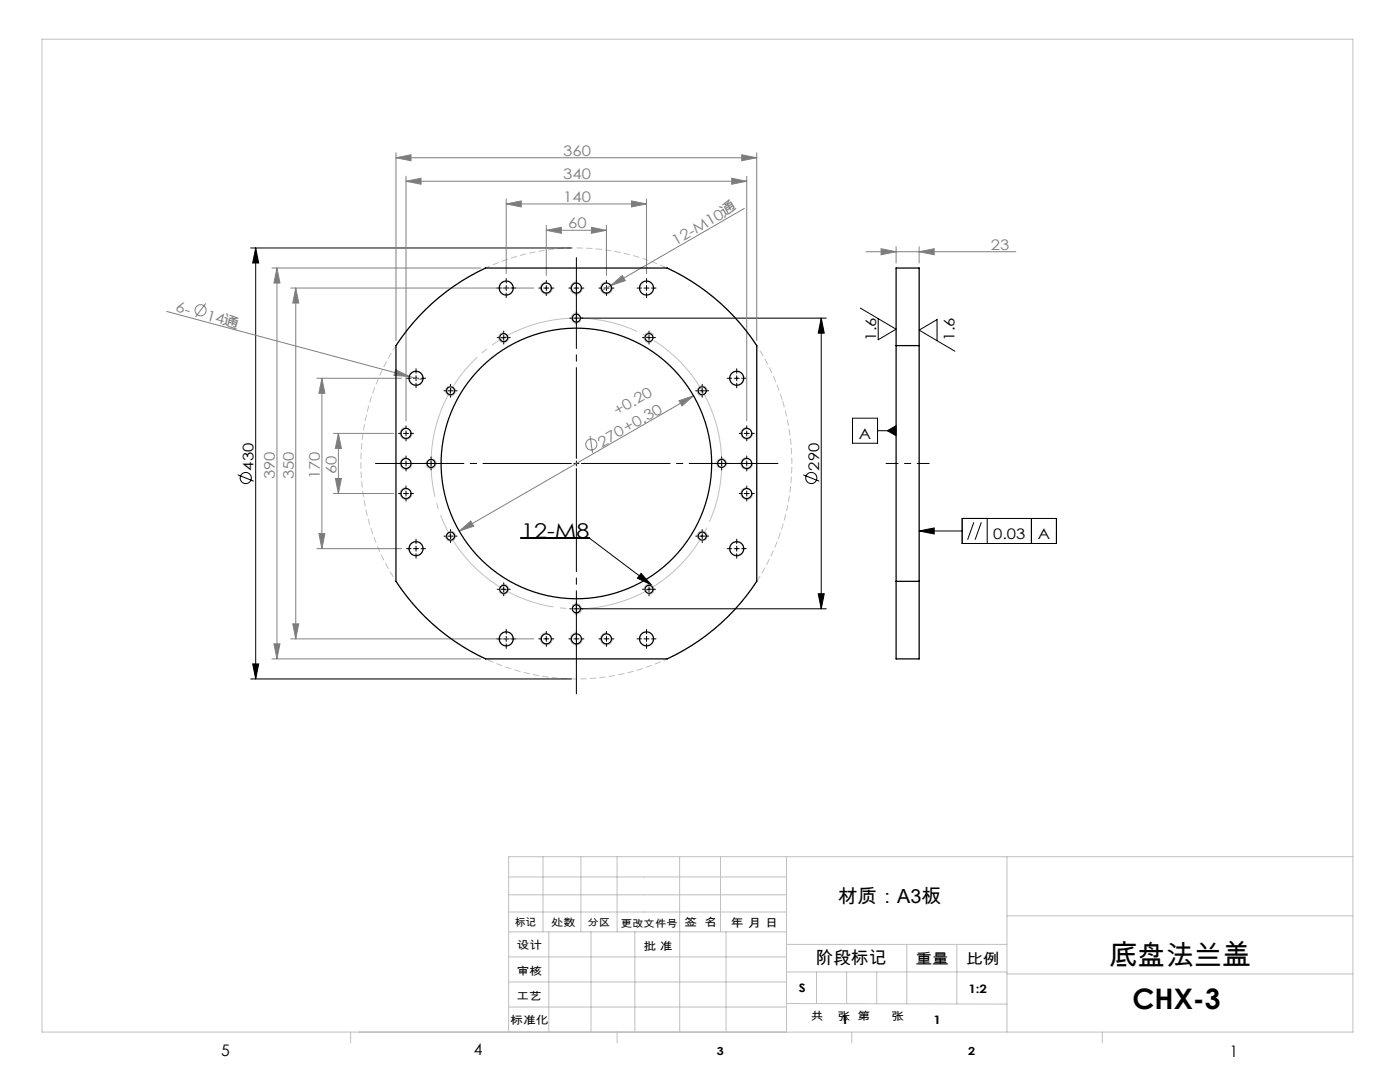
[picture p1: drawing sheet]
<svg xmlns="http://www.w3.org/2000/svg" width="279mm" height="216mm" viewBox="0 0 279 216" stroke-linecap="round" stroke-linejoin="round" font-family="sans-serif">
<g fill="none" stroke="#808080" stroke-width=".2">
<path d="M79 31.5l3-.6v1.2zM79 30.5v37.5M79 31.5h72M81 36.2l3-.6v1.2zM81 35.2v48.8M81 36.2h68M101 39.7v14.9M129 39.7v14.9M146 35.6l3 .6-3 .6zM148 30.9l3 .6-3 .6zM149 35.2v48.8M151 30.5v37.5"/>
<path d="M54.3 53.5h41.6M55.3 53.5v78M55.3 53.5l.6 3h-1.2zM58 57.5h48.5M59 57.5v70M59 57.5l.6 3h-1.2zM101 40.7l3-.6v1.2zM101 40.7h28M109 46l3-.6v1.2zM109 45v10M109 46h12M118 45.4l3 .6-3 .6z"/>
<path d="M121 45v10M121.9 57l2.3-2 .6 1zM126 40.1l3 .6-3 .6zM148.6 41.6l-28.4 16.4M172.8 50.2h29.9M175.8 49.6l3 .6-3 .6zM178.8 49.2v3.3M183.4 50.2l3-.6v1.2zM183.4 49.2v3.3M33.3 62.1l48.4 13M41.1 60.5l-2.1 2.8M63.2 75.5h16.9"/>
<path d="M64.2 75.5l.6 3h-1.2zM64.2 75.5v34M78.9 73.8l2.8 1.3-3.1-.2zM81.7 75.1l2.7 .7M135.5 80l2.9-1-2.3 2zM138.4 79l-46.8 27M66.5 86.5h12M66.5 98.5h12M66.9 95.5h1.2l-.6 3zM67.5 86.5v12M67.5 86.5l.6 3h-1.2zM117.8 87l.5 3.4"/>
<path d="M63.2 109.5h16.9M63.6 106.5h1.2l-.6 3zM91.6 106l2.3-2 .6 1zM54.3 131.5h41.6M54.7 128.5h1.2l-.6 3zM58 127.5h48.5M58.4 124.5h1.2l-.6 3z"/>
<circle cx="40" cy="61.9" r="1.11"/>
<circle cx="118" cy="88.7" r="1.11"/>
</g>
<g fill="none" stroke="#000" stroke-width=".2">
<path d="M50 49.5h64M51 49.5v86M51 49.5l.6 3h-1.2zM100.5 57.5h1M101 57v1M108.5 57.5h1M109 57v1M114.5 57.5h1M115 57v1M120.5 57.5h1M121 57v1M128.5 57.5h1"/>
<path d="M129 57v1M82.5 75.5h1M83 75v1M89.4 78h1M89.9 77.5v1M100 67.4h1M100.5 66.9v1M114.5 63.5h1M115 63v1M116 63.5h48.9M129 67.4h1M129.5 66.9v1"/>
<path d="M139.6 78h1M140.1 77.5v1M146.5 75.5h1M147 75v1M163.9 63.5v58M163.9 63.5l.6 3h-1.2zM171.7 61.5l7.1 4.2-3.5 2.1v-4.2M187 68v-4.2l-3.6 2.1 7.2 4.2M47.5 94.7l3.1 1.3M80.5 92.5h1M80.5 86.5h1M80.5 98.5h1"/>
<path d="M81 86v1M81 92v1M81 98v1M85.5 92.5h1M86 92v1M114.5 92.5h1M115 92v1M143.5 92.5h1M144 92v1M148.5 92.5h1M148.5 86.5h1M148.5 98.5h1"/>
<path d="M149 86v1M149 92v1M149 98v1M160.3 94.7l3.2 1.3M170.1 83.4h5v5h-5zM175.1 85.9h3.7M177.1 85.9l1.7-1v2zM82.5 109.5h1M83 109v1M89.4 107h1M89.9 106.5v1M100 117.6h1"/>
<path d="M100.5 117.1v1M104 107.3h13.6l12.4 9.4M127.9 114.4l2.1 2.3-2.8-1.3zM129 117.6h1M129.5 117.1v1M139.6 107h1M140.1 106.5v1M146.5 109.5h1M147 109v1M163.3 118.5h1.2l-.6 3zM183.4 105.9l3-.6v1.2zM183.4 105.9h8.6"/>
<path d="M192 103.4h18.8v5h-18.8zM194.4 104.2l-1.3 3.5M195.8 104.2l-1.2 3.5M197 103.4v5M205.8 103.4v5M50 135.5h64M50.4 132.5h1.2l-.6 3zM100.5 127.5h1M101 127v1M108.5 127.5h1M109 127v1M114.5 121.5h1"/>
<path d="M114.5 127.5h1M115 121v1M115 127v1M116 121.5h48.9M120.5 127.5h1M121 127v1M128.5 127.5h1M129 127v1"/>
<circle cx="49" cy="95.4" r="1.11"/>
<circle cx="161.9" cy="95.4" r="1.11"/>
</g>
<path d="M142.8 84a29 29 0 0 0-48.6-11.7 29 29 0 0 0 13.3 48.2 29 29 0 0 0 35.7-35l-.4-1.5" fill="none" stroke="#c0c0c0" stroke-width=".2" stroke-dasharray="30.5 1.3 1.3 1.3" stroke-dashoffset="9.9" stroke-linecap="butt"/>
<g fill="none" stroke="#c0c0c0" stroke-width=".2">
<path d="M8.4 7.8h261.6v198.1h-261.6zM109 56.3a1.2 1.2 0 0 0-1.2 1.2 1.2 1.2 0 0 0 1.2 1.2 1.2 1.2 0 0 0 1.2-1.2M115 56.3a1.2 1.2 0 0 0-1.2 1.2 1.2 1.2 0 0 0 1.2 1.2 1.2 1.2 0 0 0 1.2-1.2M121 56.3a1.2 1.2 0 0 0-1.2 1.2 1.2 1.2 0 0 0 1.2 1.2 1.2 1.2 0 0 0 1.2-1.2M89.4 77.1a1 1 0 0 0-.4 1.4 1 1 0 0 0 1.4 .3 1 1 0 0 0 .4-1.3M100.5 66.4a1 1 0 0 0-1 1 1 1 0 0 0 1 1 1 1 0 0 0 1-1M115.5 62.6a1 1 0 0 0-1.3 .4 1 1 0 0 0 .3 1.3 1 1 0 0 0 1.4-.3M130.4 66.9a1 1 0 0 0-1.4-.4 1 1 0 0 0-.3 1.4 1 1 0 0 0 1.3 .3M141.1 78a1 1 0 0 0-1-1 1 1 0 0 0-1 1 1 1 0 0 0 1 1M81 85.3a1.18 1.18 0 0 0-1.2 1.2 1.18 1.18 0 0 0 1.2 1.2 1.18 1.18 0 0 0 1.2-1.2M81 91.3a1.18 1.18 0 0 0-1.2 1.2 1.18 1.18 0 0 0 1.2 1.2 1.18 1.18 0 0 0 1.2-1.2M81 97.3a1.18 1.18 0 0 0-1.2 1.2 1.18 1.18 0 0 0 1.2 1.2 1.18 1.18 0 0 0 1.2-1.2"/>
<path d="M86.5 91.6a1 1 0 0 1 .4 1.4 1 1 0 0 1-1.4 .3 1 1 0 0 1-.3-1.3M144.9 93a1 1 0 0 0-.4-1.4 1 1 0 0 0-1.3 .4 1 1 0 0 0 .3 1.3M149 85.3a1.18 1.18 0 0 0-1.2 1.2 1.18 1.18 0 0 0 1.2 1.2 1.18 1.18 0 0 0 1.2-1.2M149 91.3a1.18 1.18 0 0 0-1.2 1.2 1.18 1.18 0 0 0 1.2 1.2 1.18 1.18 0 0 0 1.2-1.2M149 97.3a1.18 1.18 0 0 0-1.2 1.2 1.18 1.18 0 0 0 1.2 1.2 1.18 1.18 0 0 0 1.2-1.2M89.9 106a1 1 0 0 1 1 1 1 1 0 0 1-1 1 1 1 0 0 1-1-1M100 116.7a1 1 0 0 1 1.4 .4 1 1 0 0 1-.4 1.4 1 1 0 0 1-1.3-.4M128.5 117.6a1 1 0 0 1 1-1 1 1 0 0 1 1 1 1 1 0 0 1-1 1M139.3 107.5a1 1 0 0 1 .3-1.4 1 1 0 0 1 1.4 .4 1 1 0 0 1-.4 1.3M109 126.3a1.2 1.2 0 0 0-1.2 1.2 1.2 1.2 0 0 0 1.2 1.2 1.2 1.2 0 0 0 1.2-1.2M114.2 121a1 1 0 0 1 1.3-.4 1 1 0 0 1 .4 1.4 1 1 0 0 1-1.4 .3M115 126.3a1.2 1.2 0 0 0-1.2 1.2 1.2 1.2 0 0 0 1.2 1.2 1.2 1.2 0 0 0 1.2-1.2"/>
<path d="M121 126.3a1.2 1.2 0 0 0-1.2 1.2 1.2 1.2 0 0 0 1.2 1.2 1.2 1.2 0 0 0 1.2-1.2M101.5 178.5h55.5M101.5 175h55.5M108.4 170.9v15M115.9 170.9v15M123.2 170.9v15M135.6 170.9v15M143.8 170.9v15M157 170.9v35M201 170.9v35M270 170.9h-168.5v35M101.5 195.9h55.5"/>
<path d="M101.5 190.9h55.5M101.5 185.9h55.5M101.5 182h55.5M109.5 185.9v20M118 185.9v20M126.7 185.9v20M135.7 185.9v20M144.9 185.9v20M157 188.4h44M157 193.9h44M163 193.9v6.4M169 193.9v6.4"/>
<path d="M175 193.9v6.4M181 188.4v11.9M191 188.4v11.9M201 194.3h69M201 182.7h69M70 205.9v2.2M101.5 200.9h55.5M123.2 205.9v2.2M157 200.2l44 .2M170 205.9v2.2M220 205.9v2.2"/>
</g>
<path d="M156.1 79.9a43 43 0 0 0-72-17.3 43 43 0 0 0 19.8 71.4 43 43 0 0 0 52.9-51.9l-.7-2.2" fill="none" stroke="#c0c0c0" stroke-width=".2" stroke-dasharray="1.3 .6" stroke-dashoffset="-.1" stroke-linecap="butt"/>
<path d="M176.8 92.5h8.6" fill="none" stroke="#000" stroke-width=".2" stroke-dasharray="30.5 1.3 1.3 1.3" stroke-dashoffset="28.1"/>
<path d="M115 91.5v-40.1" fill="none" stroke="#000" stroke-width=".2" stroke-dasharray="30.5 1.3 1.3 1.3" stroke-dashoffset="12.3"/>
<path d="M114 92.5h-39.1M116 92.5h39.3" fill="none" stroke="#000" stroke-width=".2" stroke-dasharray="30.5 1.3 1.3 1.3" stroke-dashoffset="12.8"/>
<path d="M115 93.5v45" fill="none" stroke="#000" stroke-width=".2" stroke-dasharray="30.5 1.3 1.3 1.3" stroke-dashoffset="9.9"/>
<g fill="none" stroke="#000" stroke-width=".2" stroke-dasharray="30.5 1.3 1.3 1.3">
<path d="M100 57.5h-.9M101 56.5v-.9M101 58.5v.9M102 57.5h.9M108 57.5h-.5M109 56.5v-.5M109 58.5v.5M110 57.5h.5M114 57.5h-.5M115 56.5v-.5M115 58.5v.5M116 57.5h.5"/>
<path d="M120 57.5h-.5M121 56.5v-.5M121 58.5v.5M122 57.5h.5M128 57.5h-.9M129 56.5v-.9M129 58.5v.9M130 57.5h.9M82 75.5h-.9M83 74.5v-.9M83 76.5v.9M84 75.5h.9"/>
<path d="M88.9 78h-.3M89.9 77v-.3M89.9 79v.3M90.9 78h.3M99.5 67.4h-.3M100.5 66.4v-.3M100.5 68.4v.3M101.5 67.4h.3M114 63.5h-.3M115 62.5v-.3M115 64.5v.3M116 63.5h.3"/>
<path d="M128.5 67.4h-.3M129.5 66.4v-.3M129.5 68.4v.3M130.5 67.4h.3M139.1 78h-.3M140.1 77v-.3M140.1 79v.3M141.1 78h.3M146 75.5h-.9M147 74.5v-.9M147 76.5v.9M148 75.5h.9"/>
<path d="M80 86.5h-.5M80 92.5h-.5M80 98.5h-.5M81 85.5v-.5M81 87.5v.5M81 91.5v-.5M81 93.5v.5M81 97.5v-.5M81 99.5v.5M82 86.5h.5M82 92.5h.5M82 98.5h.5"/>
<path d="M85 92.5h-.3M86 91.5v-.3M86 93.5v.3M87 92.5h.3M143 92.5h-.3M144 91.5v-.3M144 93.5v.3M145 92.5h.3M148 98.5h-.5M148 92.5h-.5M148 86.5h-.5M149 97.5v-.5"/>
<path d="M149 99.5v.5M149 91.5v-.5M149 93.5v.5M149 85.5v-.5M149 87.5v.5M150 98.5h.5M150 92.5h.5M150 86.5h.5M82 109.5h-.9M83 108.5v-.9M83 110.5v.9M84 109.5h.9"/>
<path d="M88.9 107h-.3M89.9 106v-.3M89.9 108v.3M90.9 107h.3M99.5 117.6h-.3M100.5 116.6v-.3M100.5 118.6v.3M101.5 117.6h.3M128.5 117.6h-.3M129.5 116.6v-.3M129.5 118.6v.3M130.5 117.6h.3"/>
<path d="M139.1 107h-.3M140.1 106v-.3M140.1 108v.3M141.1 107h.3M146 109.5h-.9M147 108.5v-.9M147 110.5v.9M148 109.5h.9M100 127.5h-.9M101 126.5v-.9M101 128.5v.9M102 127.5h.9"/>
<path d="M108 127.5h-.5M109 126.5v-.5M109 128.5v.5M110 127.5h.5M114 121.5h-.3M114 127.5h-.5M115 120.5v-.3M115 122.5v.3M115 126.5v-.5M115 128.5v.5M116 121.5h.3M116 127.5h.5"/>
<path d="M120 127.5h-.5M121 126.5v-.5M121 128.5v.5M122 127.5h.5M128 127.5h-.9M129 126.5v-.9M129 128.5v.9M130 127.5h.9"/>
</g>
<g fill="#000">
<path d="M127.9 114.4l2.1 2.3-2.8-1.3z"/>
<path d="M183.4 105.9l3-.6v1.2zM177.1 85.9l1.7 1v-2z"/>
<path d="M163.3 118.5h1.2l-.6 3zM163.9 63.5l.6 3h-1.2zM50.4 132.5h1.2l-.6 3zM51 49.5l.6 3h-1.2z"/>
</g>
<g fill="#808080">
<path d="M78.9 73.8l2.8 1.3-3.1-.2z"/>
<path d="M121.9 57l2.3-2 .6 1z"/>
<path d="M183.4 50.2l3-.6v1.2zM175.8 49.6l3 .6-3 .6z"/>
<path d="M101 40.7l3-.6v1.2zM126 40.1l3 .6-3 .6zM109 46l3-.6v1.2zM118 45.4l3 .6-3 .6zM81 36.2l3-.6v1.2zM146 35.6l3 .6-3 .6z"/>
<path d="M79 31.5l3-.6v1.2zM148 30.9l3 .6-3 .6z"/>
<path d="M91.6 106l2.9-1-.6-1zM135.5 80l.6 1 2.3-2z"/>
<path d="M67.5 86.5l.6 3h-1.2zM66.9 95.5h1.2l-.6 3zM55.3 53.5l.6 3h-1.2zM54.7 128.5h1.2l-.6 3zM64.2 75.5l.6 3h-1.2zM63.6 106.5h1.2l-.6 3zM59 57.5l.6 3h-1.2zM58.4 124.5h1.2l-.6 3z"/>
</g>
<g fill="none" stroke="#000" stroke-width=".25">
<path d="M84.9 61.8a43 43 0 0 1 12-8.3h36.2a43 43 0 0 1 17.9 15.5v47a43 43 0 0 1-17.9 15.5h-36.2a43 43 0 0 1-17.9-15.5v-47a43 43 0 0 1 5.9-7.2zM178.8 69v-15.5h4.6v15.5M178.8 69h4.6M178.8 69v47M183.4 69v47M178.8 116v15.5h4.6v-15.5M178.8 116h4.6"/>
<circle cx="101" cy="57.5" r="1.4"/>
<circle cx="109" cy="57.5" r="1"/>
<circle cx="115" cy="57.5" r="1"/>
<circle cx="121" cy="57.5" r="1"/>
<circle cx="129" cy="57.5" r="1.4"/>
<circle cx="83" cy="75.5" r="1.4"/>
<circle cx="89.9" cy="78" r=".8"/>
<circle cx="100.5" cy="67.4" r=".8"/>
<circle cx="115" cy="63.5" r=".8"/>
<circle cx="129.5" cy="67.4" r=".8"/>
<circle cx="140.1" cy="78" r=".8"/>
<circle cx="147" cy="75.5" r="1.4"/>
<circle cx="81" cy="98.5" r="1"/>
<circle cx="81" cy="86.5" r="1"/>
<circle cx="81" cy="92.5" r="1"/>
<circle cx="86" cy="92.5" r=".8"/>
<circle cx="115" cy="92.5" r="27"/>
<circle cx="144" cy="92.5" r=".8"/>
<circle cx="149" cy="92.5" r="1"/>
<circle cx="149" cy="98.5" r="1"/>
<circle cx="149" cy="86.5" r="1"/>
<circle cx="83" cy="109.5" r="1.4"/>
<circle cx="89.9" cy="107" r=".8"/>
<circle cx="100.5" cy="117.6" r=".8"/>
<circle cx="129.5" cy="117.6" r=".8"/>
<circle cx="140.1" cy="107" r=".8"/>
<circle cx="147" cy="109.5" r="1.4"/>
<circle cx="101" cy="127.5" r="1.4"/>
<circle cx="109" cy="127.5" r="1"/>
<circle cx="115" cy="127.5" r="1"/>
<circle cx="115" cy="121.5" r=".8"/>
<circle cx="121" cy="127.5" r="1"/>
<circle cx="129" cy="127.5" r="1.4"/>
</g>
<g font-size="5.6">
<text x="221.3" y="192.5">底盘法兰盖</text>
<text x="226" y="201.3">CHX-3</text>
</g>
<text font-size="4.1" x="104" y="107.4">12-M8</text>
<text font-size="3.9" x="167.2" y="180.1">材质：A3板</text>
<text font-size="3.5" x="162.8" y="192.3">阶段标记</text>
<g font-size="3.2">
<text x="44.2" y="210.6">5</text>
<text x="94.6" y="210.6">4</text>
<text x="245.4" y="210.9">1</text>
</g>
<g font-size="2.9" fill="#808080">
<text x="112.4" y="31.1">360</text>
<text x="112.4" y="35.8">340</text>
<text x="112.4" y="40.3">140</text>
<text x="113.4" y="45.5">60</text>
<text x="144.5" y="43.5" transform="rotate(-38 144.5 43.5)">通</text>
<text x="134.8" y="49.1" transform="rotate(-30 134.8 49.1)">12-M10</text>
<text x="197.7" y="49.8">23</text>
<text x="34.9" y="62.1" transform="rotate(15 34.9 62.1)">6-</text>
<text x="41" y="63.8" transform="rotate(15 41 63.8)">14</text>
<text x="44.3" y="64.7" transform="rotate(20 44.3 64.7)">通</text>
<text x="123.2" y="83" transform="rotate(-30 123.2 83)">+0.20</text>
<text x="120.1" y="89.3" transform="rotate(-30 120.1 89.3)">270 +0.30</text>
<text x="54.9" y="95.6" transform="rotate(-90 54.9 95.6)">390</text>
<text x="58.6" y="95.6" transform="rotate(-90 58.6 95.6)">350</text>
<text x="63.8" y="95.6" transform="rotate(-90 63.8 95.6)">170</text>
<text x="67.1" y="94.6" transform="rotate(-90 67.1 94.6)">60</text>
</g>
<g font-size="2.9">
<text x="174.9" y="68" transform="rotate(-90 174.9 68)">1.6</text>
<text x="190.5" y="68" transform="rotate(-90 190.5 68)">1.6</text>
<text x="171.4" y="87.5">A</text>
<text x="50.6" y="93.9" transform="rotate(-90 50.6 93.9)">430</text>
<text x="163.5" y="93.9" transform="rotate(-90 163.5 93.9)">290</text>
<text x="198.2" y="107.5">0.03</text>
<text x="207.1" y="107.5">A</text>
<text x="182.7" y="192.3">重量</text>
<text x="192.8" y="192.4">比例</text>
</g>
<g font-size="2.3">
<text x="145.8" y="185">年 月 日</text>
<text x="159.4" y="198">S</text>
<text x="193.3" y="198.2">1:2</text>
<text x="167.9" y="204.4">1</text>
<text x="186.3" y="204.4">1</text>
</g>
<g font-size="2.2">
<text x="136.6" y="184.8">签 名</text>
<text x="103.1" y="189.5">设计</text>
<text x="128.4" y="189.5">批 准</text>
<text x="103.1" y="194.5">审核</text>
<text x="103" y="199.6">工艺</text>
<text x="161.8" y="203.5">共</text>
<text x="167.2" y="203.5">张 第</text>
<text x="177.9" y="203.5">张</text>
<text x="101.8" y="204.4">标准化</text>
<text x="143.1" y="210.5">3</text>
<text x="193.2" y="210.5">2</text>
</g>
<g font-size="2.1">
<text x="102.8" y="184.7">标记</text>
<text x="110" y="184.8">处数</text>
</g>
<g font-size="2">
<text x="117.3" y="184.8">分区</text>
<text x="123.9" y="184.9">更改文件号</text>
</g>
</svg>
